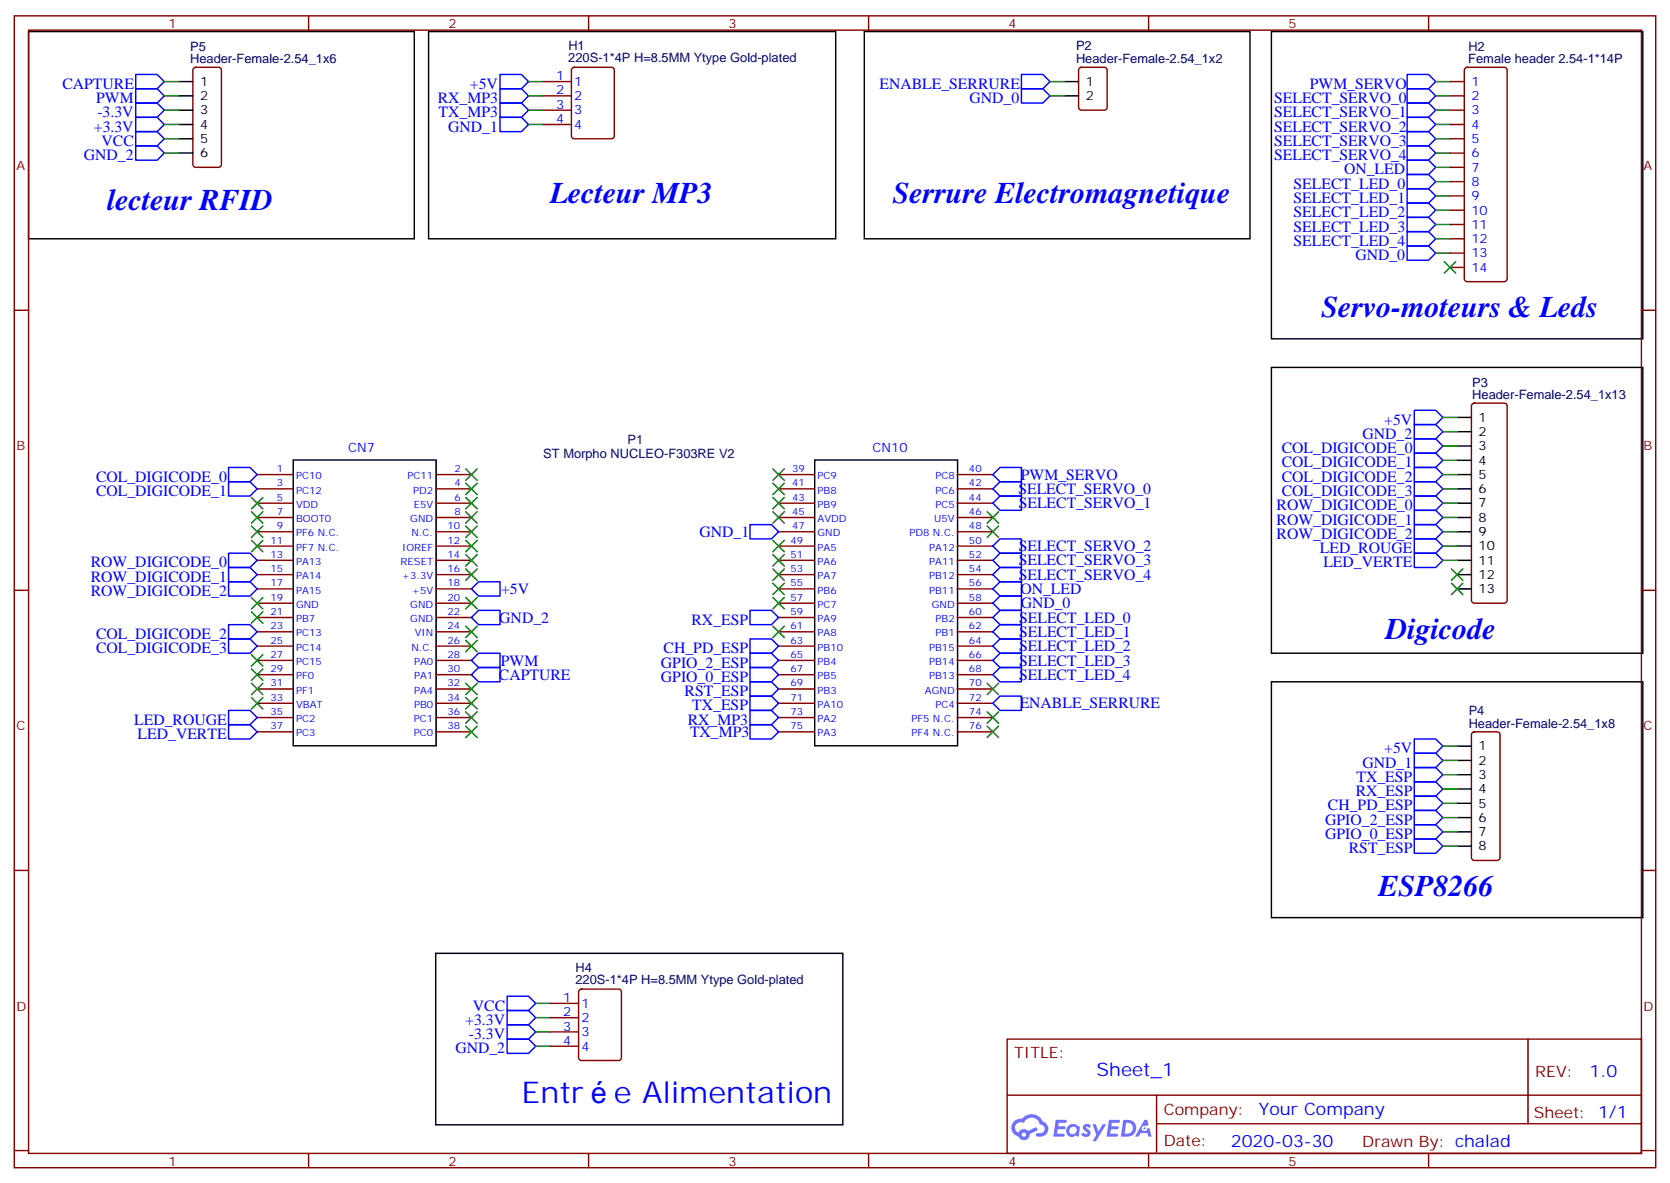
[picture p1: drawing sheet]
<svg xmlns="http://www.w3.org/2000/svg" width="412mm" height="292mm" viewBox="0 0 412 292" stroke-linecap="round" stroke-linejoin="round" font-family="sans-serif">
<path d="M7.1 7.8h95.2v51.1h-95.2zM105.8 7.8h100.6v51.1h-100.6zM213.4 7.8h95.3v51.1h-95.3zM314 7.8h91.7v75.8h-91.7zM314 90.7h91.7v70.6h-91.7zM314 168.3h91.7v58.2h-91.7zM107.6 235.3h100.5v42.4h-100.5z" fill="none" stroke="#000" stroke-width=".35"/>
<g fill="none" stroke="#870000" stroke-width=".35">
<path d="M3.5 3.9h405.4v284.4h-405.4zM7.1 7.4h398.2v277.3h-398.2zM76.2 3.9v3.5M145.3 3.9v3.5M214.5 3.9v3.5M283.6 3.9v3.5M352.8 3.9v3.5M3.5 76.6h3.6M405.3 76.6h3.6M3.5 145.7h3.6M405.3 145.7h3.6M3.5 214.9h3.6"/>
<path d="M405.3 214.9h3.6M248.7 256.5h156.6v28.2h-156.6zM377.3 256.5v20.9M248.7 270.4h156.5M285.6 277.4h119.6M285.6 270.4v14.1M3.5 284h3.6M76.2 284.7v3.6M145.3 284.7v3.6M214.5 284.7v3.6M283.6 284.7v3.6M352.8 284.7v3.6"/>
<path d="M405.3 284h3.6"/>
</g>
<g fill="#5487ff">
<path d="M267.7 277.7a1.22 1.22 0 0 1 1.7 .2l-.4 .6a.47 .47 0 0 0-.3-.4 .47 .47 0 0 0-.5 .2v.1a1.3 1.3 0 0 1 1 1.8 1.39 1.39 0 0 1-2.2-.1l.5-.6 .7 .5a.29 .29 0 0 0 .3-.3 .29 .29 0 0 0-.2-.3 1.04 1.04 0 0 1-.6-1.7z"/>
<path d="M260.7 276.4h2.4a.37 .37 0 0 1 .3 .4 .37 .37 0 0 1-.3 .4h-1.7l-.1 .8h1.5l.3 .4-.3 .4h-1.6l-.2 1.1h1.6a.36 .36 0 0 1 .3 .3 .36 .36 0 0 1-.3 .4h-2.5z"/>
<path d="M273.8 276.4h2.4a.37 .37 0 0 1 .4 .4 .37 .37 0 0 1-.4 .4h-1.6l-.2 .8h1.6l.3 .4-.4 .4h-1.6l-.1 1.1h1.5a.36 .36 0 0 1 .4 .3 .36 .36 0 0 1-.4 .4h-2.4z"/>
<path d="M282.6 276.4h.7l.3 1.3-.6 .3a.69 .69 0 0 0-1 .3 .69 .69 0 0 0 .4 .9 .69 .69 0 0 0 .9-.6l.5-.2 .6 2.2h-.8l-.2-.9h-1.8l-.5 .9h-.8z"/>
<path d="M269.8 277.5h.8l.6 1.8 1.1-1.8h.9l-2.6 4.2h-.8l.9-1.5z"/>
<path d="M277.4 276.4l-.6 4.2h1.3a2.11 2.11 0 0 0 2.5-2.1 2.11 2.11 0 0 0-2.5-2.1zM278.1 277.2a1.39 1.39 0 0 1 1.7 1.4 1.39 1.39 0 0 1-1.8 1.3h-.3z"/>
<path d="M263.7 278.1a1.47 1.47 0 0 0-.1 2.1 1.47 1.47 0 0 0 2.1 .1l.7 .3 .3-2.3-.2-.3h-.4a1.49 1.49 0 0 0-2.4 .1zM264.4 278.4a.92 .92 0 0 1 1.5 .5 .92 .92 0 0 1-1.3 1.1 .9 .9 0 0 1-.2-1.6z"/>
<path d="M250.4 276.8a2.18 2.18 0 0 0 1.1 3.7 1.44 1.44 0 0 0 1.6 .9 1.44 1.44 0 0 0 1.2-1.4l2-1-.5-.8-1.9 1a1.47 1.47 0 0 0-2.4 .4 1.39 1.39 0 0 1-.7-1.9 1.39 1.39 0 0 1 2-.5 2.12 2.12 0 0 1 2.2-1.3 2.12 2.12 0 0 1 1.9 1.7 1.07 1.07 0 0 1 1.1 1 1.07 1.07 0 0 1-1 1.1h-.7a.43 .43 0 0 0-.5 .4 .43 .43 0 0 0 .4 .5 1.98 1.98 0 0 0 2.5-1.2 1.98 1.98 0 0 0-1.2-2.6 2.98 2.98 0 0 0-5.1-.6l-1.1 .1zM252.3 280.1a.55 .55 0 0 1 1.1 0 .55 .55 0 0 1-1.1 0z"/>
<circle cx="282.6" cy="278.5" r=".26"/>
</g>
<g fill="none" stroke="#870000" stroke-width=".35">
<path d="M47.9 16.8l.4-.2h5.7a.71 .71 0 0 1 .7 .7v23.3a.76 .76 0 0 1-.7 .7h-5.7a.76 .76 0 0 1-.7-.7v-23.3zM141.3 16.8l.5-.2h9.2a.71 .71 0 0 1 .7 .7v16.2a.76 .76 0 0 1-.7 .8h-9.2a.76 .76 0 0 1-.7-.8v-16.2zM266.6 16.8l.5-.2h5.6a.71 .71 0 0 1 .7 .7v9.2a.76 .76 0 0 1-.7 .7h-5.6a.76 .76 0 0 1-.8-.7v-9.2zM361.8 16.8l.5-.2h9.2a.71 .71 0 0 1 .7 .7v51.5a.76 .76 0 0 1-.7 .7h-9.2a.76 .76 0 0 1-.7-.7v-51.5zM134.1 20.1h7M134.1 23.7h7M134.1 27.2h7M134.1 30.7h7M358.1 20.1h3.5M358.1 23.7h3.5M358.1 27.2h3.5M358.1 30.7h3.5"/>
<path d="M358.1 34.3h3.5M358.1 37.8h3.5M358.1 41.3h3.5M358.1 44.8h3.5M358.1 48.4h3.5M358.1 51.9h3.5M358.1 55.4h3.5M358.1 58.9h3.5M358.1 62.5h3.5M358.1 66h3.5M363.6 99.7l.5-.2h7.4a.71 .71 0 0 1 .7 .7v48a.76 .76 0 0 1-.7 .7h-7.4a.76 .76 0 0 1-.7-.7v-48zM63.5 117.2h8.8"/>
<path d="M107.6 117.2h8.8M192.3 117.2h8.8M236.4 117.2h8.8M63.5 120.7h8.8M63.5 124.2h8.8M63.5 127.7h8.8M63.5 131.3h8.8M63.5 134.8h8.8M63.5 138.3h8.8M107.6 120.7h8.8M107.6 124.2h8.8M107.6 127.7h8.8"/>
<path d="M107.6 131.3h8.8M107.6 134.8h8.8M107.6 138.3h8.8M192.3 120.7h8.8M192.3 124.2h8.8M192.3 127.7h8.8M192.3 131.3h8.8M192.3 134.8h8.8M192.3 138.3h8.8M236.4 120.7h8.8M236.4 124.2h8.8M236.4 127.7h8.8"/>
<path d="M236.4 131.3h8.8M236.4 134.8h8.8M236.4 138.3h8.8M63.5 141.9h8.8M63.5 145.4h8.8M63.5 148.9h8.8M63.5 152.4h8.8M63.5 156h8.8M63.5 159.5h8.8M107.6 141.9h8.8M107.6 145.4h8.8M107.6 148.9h8.8"/>
<path d="M107.6 152.4h8.8M107.6 156h8.8M107.6 159.5h8.8M192.3 141.9h8.8M192.3 145.4h8.8M192.3 148.9h8.8M192.3 152.4h8.8M192.3 156h8.8M192.3 159.5h8.8M236.4 141.9h8.8M236.4 145.4h8.8M236.4 148.9h8.8"/>
<path d="M236.4 152.4h8.8M236.4 156h8.8M236.4 159.5h8.8M63.5 163h8.8M63.5 166.5h8.8M63.5 170.1h8.8M63.5 173.6h8.8M63.5 177.1h8.8M107.6 163h8.8M107.6 166.5h8.8M107.6 170.1h8.8M107.6 173.6h8.8"/>
<path d="M107.6 177.1h8.8M192.3 163h8.8M192.3 166.5h8.8M192.3 170.1h8.8M192.3 173.6h8.8M192.3 177.1h8.8M236.4 163h8.8M236.4 166.5h8.8M236.4 170.1h8.8M236.4 173.6h8.8M236.4 177.1h8.8M63.5 180.7h8.8"/>
<path d="M107.6 180.7h8.8M192.3 180.7h8.8M236.4 180.7h8.8M363.6 180.9l.5-.2h5.6a.71 .71 0 0 1 .7 .7v30.3a.76 .76 0 0 1-.7 .7h-5.6a.76 .76 0 0 1-.7-.7v-30.3zM135.8 247.7h7.1M135.8 251.2h7.1M135.8 254.7h7.1M135.8 258.3h7.1M143.1 244.4l.5-.2h9.2a.71 .71 0 0 1 .7 .7v16.2a.76 .76 0 0 1-.7 .7h-9.2a.76 .76 0 0 1-.7-.7v-16.2z"/>
</g>
<g fill="none" stroke="#000" stroke-width=".35">
<path d="M44.1 20.1h3.5M44.1 23.7h3.5M44.1 27.2h3.5M44.1 30.7h3.5M44.1 34.3h3.5M44.1 37.8h3.5M262.8 20.1h3.5M262.8 23.7h3.5M72.4 113.5h35.3v70.6h-35.3zM201.2 113.5h35.3v70.6h-35.3zM359.8 103h3.6M359.8 106.6h3.6"/>
<path d="M359.8 110.1h3.6M359.8 113.6h3.6M359.8 117.2h3.6M359.8 120.7h3.6M359.8 124.2h3.6M359.8 127.7h3.6M359.8 131.3h3.6M359.8 134.8h3.6M359.8 138.3h3.6M359.8 141.9h3.6M359.8 145.4h3.6M359.8 184.2h3.6"/>
<path d="M359.8 187.7h3.6M359.8 191.2h3.6M359.8 194.8h3.6M359.8 198.3h3.6M359.8 201.8h3.6M359.8 205.4h3.6M359.8 208.9h3.6"/>
</g>
<g fill="none" stroke="#00f" stroke-width=".35">
<path d="M33.5 18.4h5.3l1.8 1.7-1.8 1.8h-5.3zM123.5 18.4h5.3l1.7 1.7-1.7 1.8h-5.3zM252.2 18.4h5.3l1.8 1.7-1.8 1.8h-5.3zM347.5 18.4h5.3l1.7 1.7-1.7 1.8h-5.3zM33.5 21.9h5.3l1.8 1.8-1.8 1.7h-5.3zM33.5 25.4h5.3l1.8 1.8-1.8 1.8h-5.3zM33.5 29h5.3l1.8 1.7-1.8 1.8h-5.3zM33.5 32.5h5.3l1.8 1.8-1.8 1.7h-5.3zM33.5 36h5.3l1.8 1.8-1.8 1.7h-5.3zM123.5 21.9h5.3l1.7 1.8-1.7 1.7h-5.3zM123.5 25.4h5.3l1.7 1.8-1.7 1.8h-5.3zM123.5 29h5.3l1.7 1.7-1.7 1.8h-5.3z"/>
<path d="M252.2 21.9h5.3l1.8 1.8-1.8 1.7h-5.3zM347.5 39.5h5.3l1.7 1.8-1.7 1.8h-5.3zM347.5 36h5.3l1.7 1.8-1.7 1.7h-5.3zM347.5 32.5h5.3l1.7 1.8-1.7 1.7h-5.3zM347.5 29h5.3l1.7 1.7-1.7 1.8h-5.3zM347.5 25.4h5.3l1.7 1.8-1.7 1.8h-5.3zM347.5 21.9h5.3l1.7 1.8-1.7 1.7h-5.3zM347.5 57.2h5.3l1.7 1.7-1.7 1.8h-5.3zM347.5 53.7h5.3l1.7 1.7-1.7 1.8h-5.3zM347.5 50.1h5.3l1.7 1.8-1.7 1.8h-5.3zM347.5 46.6h5.3l1.7 1.8-1.7 1.7h-5.3zM347.5 43.1h5.3l1.7 1.7-1.7 1.8h-5.3z"/>
<path d="M347.5 60.7h5.3l1.7 1.8-1.7 1.7h-5.3zM56.4 115.4h5.3l1.8 1.8-1.8 1.7h-5.3zM56.4 118.9h5.3l1.8 1.8-1.8 1.7h-5.3zM245.2 117.2l1.7-1.8h5.3v3.5h-5.3zM349.2 118.9h5.3l1.8 1.8-1.8 1.7h-5.3zM349.2 115.4h5.3l1.8 1.8-1.8 1.7h-5.3zM349.2 111.9h5.3l1.8 1.7-1.8 1.8h-5.3zM349.2 108.3h5.3l1.8 1.8-1.8 1.8h-5.3zM349.2 104.8h5.3l1.8 1.8-1.8 1.7h-5.3zM349.2 101.3h5.3l1.8 1.7-1.8 1.8h-5.3zM56.4 136.6h5.3l1.8 1.7-1.8 1.8h-5.3zM185.2 129.5h5.3l1.8 1.8-1.8 1.7h-5.3z"/>
<path d="M245.2 138.3l1.7-1.7h5.3v3.5h-5.3zM245.2 124.2l1.7-1.8h5.3v3.6h-5.3zM245.2 120.7l1.7-1.8h5.3v3.5h-5.3zM246.9 133h5.3v3.6h-5.3l-1.7-1.8zM349.2 136.6h5.3l1.8 1.7-1.8 1.8h-5.3zM349.2 133h5.3l1.8 1.8-1.8 1.8h-5.3zM349.2 129.5h5.3l1.8 1.8-1.8 1.7h-5.3zM349.2 126h5.3l1.8 1.7-1.8 1.8h-5.3zM349.2 122.4h5.3l1.8 1.8-1.8 1.8h-5.3zM56.4 157.7h5.3l1.8 1.8-1.8 1.8h-5.3zM56.4 140.1h5.3l1.8 1.8-1.8 1.7h-5.3zM56.4 143.6h5.3l1.8 1.8-1.8 1.7h-5.3z"/>
<path d="M56.4 154.2h5.3l1.8 1.8-1.8 1.7h-5.3zM116.4 145.4l1.8-1.8h5.3v3.5h-5.3zM118.2 150.7h5.3v3.5h-5.3l-1.8-1.8zM185.2 150.7h5.3l1.8 1.7-1.8 1.8h-5.3zM185.2 157.7h5.3l1.8 1.8-1.8 1.8h-5.3zM245.2 148.9l1.7-1.8h5.3v3.6h-5.3zM245.2 159.5l1.7-1.8h5.3v3.6h-5.3zM245.2 156l1.7-1.8h5.3v3.5h-5.3zM245.2 145.4l1.7-1.8h5.3v3.5h-5.3zM245.2 141.9l1.7-1.8h5.3v3.5h-5.3zM246.9 150.7h5.3v3.5h-5.3l-1.7-1.8zM56.4 175.4h5.3l1.8 1.7-1.8 1.8h-5.3z"/>
<path d="M56.4 178.9h5.3l1.8 1.8-1.8 1.7h-5.3zM116.4 163l1.8-1.7h5.3v3.5h-5.3zM116.4 166.5l1.8-1.7h5.3v3.5h-5.3zM185.2 175.4h5.3l1.8 1.7-1.8 1.8h-5.3zM185.2 178.9h5.3l1.8 1.8-1.8 1.7h-5.3zM185.2 171.8h5.3l1.8 1.8-1.8 1.8h-5.3zM185.2 168.3h5.3l1.8 1.8-1.8 1.7h-5.3zM185.2 164.8h5.3l1.8 1.7-1.8 1.8h-5.3zM185.2 161.3h5.3l1.8 1.7-1.8 1.8h-5.3zM245.2 166.5l1.7-1.7h5.3v3.5h-5.3zM245.2 163l1.7-1.7h5.3v3.5h-5.3zM245.2 173.6l1.7-1.8h5.3v3.6h-5.3z"/>
<path d="M349.2 196.5h5.3l1.8 1.8-1.8 1.8h-5.3zM349.2 182.4h5.3l1.8 1.8-1.8 1.7h-5.3zM349.2 185.9h5.3l1.8 1.8-1.8 1.8h-5.3zM349.2 189.5h5.3l1.8 1.7-1.8 1.8h-5.3zM349.2 193h5.3l1.8 1.8-1.8 1.7h-5.3zM349.2 207.1h5.3l1.8 1.8-1.8 1.7h-5.3zM349.2 203.6h5.3l1.8 1.8-1.8 1.7h-5.3zM349.2 200.1h5.3l1.8 1.7-1.8 1.8h-5.3zM125.2 256.5h5.3l1.8 1.8-1.8 1.7h-5.3zM125.2 253h5.3l1.8 1.7-1.8 1.8h-5.3zM125.2 249.4h5.3l1.8 1.8-1.8 1.8h-5.3zM125.2 245.9h5.3l1.8 1.8-1.8 1.7h-5.3z"/>
</g>
<g fill="none" stroke="#008700" stroke-width=".35">
<path d="M40.6 23.7h3.5M40.6 20.1h3.5M40.6 27.2h3.5M40.6 30.7h3.5M40.6 34.3h3.5M40.6 37.8h3.5M130.5 23.7h3.6M130.5 20.1h3.6M130.5 27.2h3.6M130.5 30.7h3.6M259.3 23.7h3.5M259.3 20.1h3.5"/>
<path d="M354.5 23.7h3.6M354.5 20.1h3.6M354.5 27.2h3.6M354.5 30.7h3.6M354.5 34.3h3.6M354.5 37.8h3.6M354.5 58.9h3.6M354.5 44.8h3.6M354.5 41.3h3.6M354.5 48.4h3.6M354.5 51.9h3.6M354.5 55.4h3.6"/>
<path d="M354.5 62.5h3.6M356.3 113.6h3.5M356.3 110.1h3.5M356.3 106.6h3.5M356.3 103h3.5M356.3 117.2h3.5M356.3 138.3h3.5M356.3 134.8h3.5M356.3 131.3h3.5M356.3 120.7h3.5M356.3 124.2h3.5M356.3 127.7h3.5"/>
<path d="M356.3 198.3h3.5M356.3 184.2h3.5M356.3 187.7h3.5M356.3 191.2h3.5M356.3 194.8h3.5M356.3 208.9h3.5M356.3 205.4h3.5M356.3 201.8h3.5M132.3 258.3h3.5M132.3 254.7h3.5M132.3 251.2h3.5M132.3 247.7h3.5"/>
</g>
<g fill="#000" stroke="#008700" stroke-width=".35">
<path d="M356.7 64.6l2.8 2.8zM359.5 64.6l-2.8 2.8z"/>
<path d="M115 115.7l2.8 2.9zM117.8 115.7l-2.8 2.9z"/>
<path d="M115 119.3l2.8 2.8zM117.8 119.3l-2.8 2.8z"/>
<path d="M190.9 115.7l2.8 2.9zM193.7 115.7l-2.8 2.9z"/>
<path d="M190.9 119.3l2.8 2.8zM193.7 119.3l-2.8 2.8z"/>
<path d="M62.1 126.3l2.8 2.9zM64.9 126.3l-2.8 2.9z"/>
<path d="M62.1 129.9l2.8 2.8zM64.9 129.9l-2.8 2.8z"/>
<path d="M62.1 133.4l2.8 2.8zM64.9 133.4l-2.8 2.8z"/>
<path d="M62.1 122.8l2.8 2.8zM62.1 125.6l2.8-2.8z"/>
<path d="M115 122.8l2.8 2.8zM117.8 122.8l-2.8 2.8z"/>
<path d="M115 126.3l2.8 2.9zM117.8 126.3l-2.8 2.9z"/>
<path d="M115 129.9l2.8 2.8zM117.8 129.9l-2.8 2.8z"/>
<path d="M115 133.4l2.8 2.8zM117.8 133.4l-2.8 2.8z"/>
<path d="M115 136.9l2.8 2.8zM117.8 136.9l-2.8 2.8z"/>
<path d="M190.9 126.3l2.8 2.9zM193.7 126.3l-2.8 2.9z"/>
<path d="M190.9 122.8l2.8 2.8zM193.7 122.8l-2.8 2.8z"/>
<path d="M190.9 133.4l2.8 2.8zM193.7 133.4l-2.8 2.8z"/>
<path d="M190.9 136.9l2.8 2.8zM193.7 136.9l-2.8 2.8z"/>
<path d="M243.8 126.3l2.8 2.9zM246.6 126.3l-2.8 2.9z"/>
<path d="M243.8 129.9l2.8 2.8zM246.6 129.9l-2.8 2.8z"/>
<path d="M62.1 151l2.8 2.8zM62.1 153.8l2.8-2.8z"/>
<path d="M62.1 147.5l2.8 2.8zM62.1 150.3l2.8-2.8z"/>
<path d="M115 140.4l2.8 2.9zM117.8 140.4l-2.8 2.9z"/>
<path d="M115 154.6l2.8 2.8zM117.8 154.6l-2.8 2.8z"/>
<path d="M115 158.1l2.8 2.8zM117.8 158.1l-2.8 2.8z"/>
<path d="M115 147.5l2.8 2.8zM117.8 147.5l-2.8 2.8z"/>
<path d="M190.9 154.6l2.8 2.8zM193.7 154.6l-2.8 2.8z"/>
<path d="M190.9 144l2.8 2.8zM193.7 144l-2.8 2.8z"/>
<path d="M190.9 140.4l2.8 2.9zM193.7 140.4l-2.8 2.9z"/>
<path d="M190.9 147.5l2.8 2.8zM193.7 147.5l-2.8 2.8z"/>
<path d="M358.4 144l2.8 2.8zM361.2 144l-2.8 2.8z"/>
<path d="M358.4 140.4l2.8 2.9zM361.2 140.4l-2.8 2.9z"/>
<path d="M62.1 165.1l2.8 2.9zM64.9 165.1l-2.8 2.9z"/>
<path d="M62.1 161.6l2.8 2.8zM62.1 164.4l2.8-2.8z"/>
<path d="M62.1 168.7l2.8 2.8zM64.9 168.7l-2.8 2.8z"/>
<path d="M62.1 172.2l2.8 2.8zM64.9 172.2l-2.8 2.8z"/>
<path d="M115 168.7l2.8 2.8zM117.8 168.7l-2.8 2.8z"/>
<path d="M115 175.7l2.8 2.8zM117.8 175.7l-2.8 2.8z"/>
<path d="M115 179.2l2.8 2.9zM117.8 179.2l-2.8 2.9z"/>
<path d="M115 172.2l2.8 2.8zM117.8 172.2l-2.8 2.8z"/>
<path d="M243.8 168.7l2.8 2.8zM246.6 168.7l-2.8 2.8z"/>
<path d="M243.8 179.2l2.8 2.9zM246.6 179.2l-2.8 2.9z"/>
<path d="M243.8 175.7l2.8 2.8zM246.6 175.7l-2.8 2.8z"/>
</g>
<g font-size="7.4" fill="#00f">
<text x="26.5" y="51.9">lecteur RFID</text>
<text x="135.8" y="50.1">Lecteur MP3</text>
<text x="220.5" y="50.1">Serrure Electromagnetique</text>
<text x="326.3" y="78.4">Servo-moteurs &amp; Leds</text>
<text x="342.2" y="157.7">Digicode</text>
<text x="340.4" y="221.2">ESP8266</text>
<text x="128.8" y="272.4">Entr</text>
<text x="151.6" y="272.4">e Alimentation</text>
</g>
<text font-size="4.6" fill="#00f" x="270.8" y="265.5">Sheet_1</text>
<g font-size="4.2" fill="#00f">
<text x="392.5" y="265.8">1.0</text>
<text x="310.9" y="275.3">Your Company</text>
<text x="304" y="283.1">2020-03-30</text>
</g>
<g font-size="3.9" fill="#00f">
<text x="15.4" y="21.9">CAPTURE</text>
<text x="116" y="21.9">+5V</text>
<text x="217.2" y="21.9">ENABLE_SERRURE</text>
<text x="323.4" y="21.9">PWM_SERVO</text>
<text x="23.7" y="25.4">PWM</text>
<text x="24.1" y="29">-3.3V</text>
<text x="108.1" y="25.4">RX_MP3</text>
<text x="108.3" y="29">TX_MP3</text>
<text x="239.4" y="25.4">GND_0</text>
<text x="314.6" y="29">SELECT_SERVO_1</text>
<text x="314.6" y="25.4">SELECT_SERVO_0</text>
<text x="23.2" y="32.5">+3.3V</text>
<text x="110.7" y="32.5">GND_1</text>
<text x="314.6" y="32.5">SELECT_SERVO_2</text>
<text x="20.7" y="39.5">GND_2</text>
<text x="25.1" y="36">VCC</text>
<text x="314.6" y="39.5">SELECT_SERVO_4</text>
<text x="314.6" y="36">SELECT_SERVO_3</text>
<text x="319.4" y="46.6">SELECT_LED_0</text>
<text x="331.9" y="43.1">ON_LED</text>
<text x="319.4" y="53.7">SELECT_LED_2</text>
<text x="319.4" y="50.1">SELECT_LED_1</text>
<text x="319.4" y="57.2">SELECT_LED_3</text>
<text x="319.4" y="60.7">SELECT_LED_4</text>
<text x="334.7" y="64.2">GND_0</text>
<text x="341.8" y="104.8">+5V</text>
<text x="316.5" y="111.9">COL_DIGICODE_0</text>
<text x="336.5" y="108.3">GND_2</text>
<text x="23.7" y="118.9">COL_DIGICODE_0</text>
<text x="252.1" y="118.4">PWM_SERVO</text>
<text x="316.5" y="118.9">COL_DIGICODE_2</text>
<text x="316.5" y="115.4">COL_DIGICODE_1</text>
<text x="23.7" y="122.4">COL_DIGICODE_1</text>
<text x="251.5" y="122">SELECT_SERVO_0</text>
<text x="251.6" y="125.5">SELECT_SERVO_1</text>
<text x="315.2" y="126">ROW_DIGICODE_0</text>
<text x="316.5" y="122.4">COL_DIGICODE_3</text>
<text x="315.2" y="129.5">ROW_DIGICODE_1</text>
<text x="172.8" y="132.5">GND_1</text>
<text x="251.6" y="136.1">SELECT_SERVO_2</text>
<text x="315.2" y="133">ROW_DIGICODE_2</text>
<text x="325.9" y="136.6">LED_ROUGE</text>
<text x="22.4" y="140.1">ROW_DIGICODE_0</text>
<text x="22.4" y="143.6">ROW_DIGICODE_1</text>
<text x="251.6" y="143.1">SELECT_SERVO_4</text>
<text x="251.6" y="139.6">SELECT_SERVO_3</text>
<text x="326.8" y="140.1">LED_VERTE</text>
<text x="22.4" y="147.1">ROW_DIGICODE_2</text>
<text x="123.7" y="146.6">+5V</text>
<text x="252" y="146.6">ON_LED</text>
<text x="123.3" y="153.7">GND_2</text>
<text x="170.7" y="154.2">RX_ESP</text>
<text x="251.7" y="153.7">SELECT_LED_0</text>
<text x="252.1" y="150.2">GND_0</text>
<text x="23.7" y="161.3">COL_DIGICODE_3</text>
<text x="23.7" y="157.7">COL_DIGICODE_2</text>
<text x="163.9" y="161.3">CH_PD_ESP</text>
<text x="251.7" y="160.8">SELECT_LED_2</text>
<text x="251.7" y="157.2">SELECT_LED_1</text>
<text x="123.2" y="167.8">CAPTURE</text>
<text x="123.7" y="164.3">PWM</text>
<text x="163.2" y="164.8">GPIO_2_ESP</text>
<text x="251.7" y="167.8">SELECT_LED_4</text>
<text x="251.7" y="164.3">SELECT_LED_3</text>
<text x="163.2" y="168.3">GPIO_0_ESP</text>
<text x="169" y="171.8">RST_ESP</text>
<text x="33.1" y="178.9">LED_ROUGE</text>
<text x="169.9" y="178.9">RX_MP3</text>
<text x="170.9" y="175.4">TX_ESP</text>
<text x="251.8" y="174.9">ENABLE_SERRURE</text>
<text x="34" y="182.4">LED_VERTE</text>
<text x="170.4" y="181.9">TX_MP3</text>
<text x="341.8" y="185.9">+5V</text>
<text x="336.5" y="189.5">GND_1</text>
<text x="334.8" y="196.5">RX_ESP</text>
<text x="335" y="193">TX_ESP</text>
<text x="327.3" y="203.6">GPIO_2_ESP</text>
<text x="327.9" y="200.1">CH_PD_ESP</text>
<text x="327.3" y="207.1">GPIO_0_ESP</text>
<text x="333.1" y="210.6">RST_ESP</text>
<text x="116.8" y="249.4">VCC</text>
<text x="114.9" y="253">+3.3V</text>
<text x="115.8" y="256.5">-3.3V</text>
<text x="112.4" y="260">GND_2</text>
</g>
<g font-size="3.9" fill="#800">
<text x="250.5" y="261.1">TITLE:</text>
<text x="379.1" y="265.8">REV:</text>
<text x="287.4" y="275.3">Company:</text>
<text x="378.7" y="275.9">Sheet: 1/1</text>
<text x="287.4" y="283">Date:</text>
<text x="336.4" y="283.1">Drawn By: chalad</text>
</g>
<g font-size="3.2" fill="#800">
<text x="41.6" y="6.9">1</text>
<text x="110.8" y="6.9">2</text>
<text x="179.9" y="6.9">3</text>
<text x="249.1" y="6.9">4</text>
<text x="318.2" y="6.9">5</text>
<text x="4.1" y="42">A</text>
<text x="405.9" y="42">A</text>
<text x="4.1" y="111.2">B</text>
<text x="405.9" y="111.2">B</text>
<text x="4.1" y="180.3">C</text>
<text x="405.9" y="180.3">C</text>
<text x="4.1" y="249.4">D</text>
<text x="405.9" y="249.4">D</text>
<text x="41.6" y="287.7">1</text>
<text x="110.8" y="287.7">2</text>
<text x="179.9" y="287.7">3</text>
<text x="249.1" y="287.7">4</text>
<text x="318.2" y="287.7">5</text>
</g>
<g font-size="3.2" fill="#000080">
<text x="46.9" y="15.6">Header-Female-2.54_1x6</text>
<text x="47" y="12.5">P5</text>
<text x="140.3" y="15.3">220S-1*4P H=8.5MM Ytype Gold-plated</text>
<text x="140.3" y="12.3">H1</text>
<text x="265.7" y="15.6">Header-Female-2.54_1x2</text>
<text x="265.7" y="12.3">P2</text>
<text x="362.6" y="15.6">Female header 2.54-1*14P</text>
<text x="362.6" y="12.5">H2</text>
<text x="363.6" y="95.4">P3</text>
<text x="363.6" y="98.5">Header-Female-2.54_1x13</text>
<text x="134.2" y="113.1">ST Morpho NUCLEO-F303RE V2</text>
<text x="155" y="109.6">P1</text>
<text x="362.7" y="179.6">Header-Female-2.54_1x8</text>
<text x="362.7" y="176.6">P4</text>
<text x="142.1" y="239.9">H4</text>
<text x="142.1" y="242.9">220S-1*4P H=8.5MM Ytype Gold-plated</text>
</g>
<g font-size="3.2">
<text x="49.4" y="21.2">1</text>
<text x="268.1" y="21.2">1</text>
<text x="49.4" y="24.7">2</text>
<text x="49.4" y="28.3">3</text>
<text x="268.1" y="24.7">2</text>
<text x="49.4" y="31.8">4</text>
<text x="49.4" y="35.3">5</text>
<text x="49.4" y="38.8">6</text>
<text x="365.1" y="104.1">1</text>
<text x="365.1" y="107.6">2</text>
<text x="365.1" y="111.2">3</text>
<text x="365.1" y="114.7">4</text>
<text x="365.1" y="118.2">5</text>
<text x="365.1" y="121.7">6</text>
<text x="365.1" y="125.3">7</text>
<text x="365.1" y="128.8">8</text>
<text x="365.1" y="132.3">9</text>
<text x="365.1" y="135.9">10</text>
<text x="365.1" y="139.4">11</text>
<text x="365.1" y="142.9">12</text>
<text x="365.1" y="146.4">13</text>
<text x="365.1" y="185.2">1</text>
<text x="365.1" y="188.8">2</text>
<text x="365.1" y="192.3">3</text>
<text x="365.1" y="195.8">4</text>
<text x="365.1" y="199.4">5</text>
<text x="365.1" y="202.9">6</text>
<text x="365.1" y="206.4">7</text>
<text x="365.1" y="209.9">8</text>
</g>
<g font-size="3.2" fill="#00f">
<text x="137.3" y="19.8">1</text>
<text x="137.3" y="23.3">2</text>
<text x="141.8" y="21.2">1</text>
<text x="363.4" y="21.2">1</text>
<text x="137.3" y="26.8">3</text>
<text x="141.8" y="24.7">2</text>
<text x="141.8" y="28.3">3</text>
<text x="363.4" y="24.7">2</text>
<text x="363.4" y="28.3">3</text>
<text x="137.3" y="30.4">4</text>
<text x="141.8" y="31.8">4</text>
<text x="363.4" y="31.8">4</text>
<text x="363.4" y="35.3">5</text>
<text x="363.4" y="38.8">6</text>
<text x="363.4" y="42.4">7</text>
<text x="363.4" y="45.9">8</text>
<text x="363.4" y="49.4">9</text>
<text x="363.4" y="53">10</text>
<text x="363.4" y="56.5">11</text>
<text x="363.4" y="60">12</text>
<text x="363.4" y="63.5">13</text>
<text x="363.4" y="67.1">14</text>
<text x="86" y="111.6">CN7</text>
<text x="215.5" y="111.7">CN10</text>
<text x="139.1" y="247.3">1</text>
<text x="139.1" y="250.9">2</text>
<text x="143.6" y="248.7">1</text>
<text x="139.1" y="254.4">3</text>
<text x="139.1" y="257.9">4</text>
<text x="143.6" y="252.3">2</text>
<text x="143.6" y="255.8">3</text>
<text x="143.6" y="259.3">4</text>
</g>
<g font-size="2.5" fill="#00f">
<text x="68.4" y="116.5">1</text>
<text x="73.1" y="118.3">PC10</text>
<text x="100.6" y="118.3">PC11</text>
<text x="112.3" y="116.5">2</text>
<text x="195.6" y="116.5">39</text>
<text x="201.9" y="118.3">PC9</text>
<text x="231" y="118.3">PC8</text>
<text x="239.3" y="116.5">40</text>
<text x="68.4" y="120.1">3</text>
<text x="68.4" y="123.6">5</text>
<text x="73.1" y="121.8">PC12</text>
<text x="73.1" y="125.4">VDD</text>
<text x="102" y="121.8">PD2</text>
<text x="102.2" y="125.4">E5V</text>
<text x="112.3" y="120.1">4</text>
<text x="112.3" y="123.6">6</text>
<text x="195.6" y="120.1">41</text>
<text x="195.6" y="123.6">43</text>
<text x="201.9" y="121.8">PB8</text>
<text x="201.9" y="125.4">PB9</text>
<text x="231" y="121.8">PC6</text>
<text x="231" y="125.4">PC5</text>
<text x="239.3" y="120.1">42</text>
<text x="239.3" y="123.6">44</text>
<text x="68.4" y="127.1">7</text>
<text x="68.4" y="130.7">9</text>
<text x="73.1" y="128.9">BOOT0</text>
<text x="101.3" y="128.9">GND</text>
<text x="110.5" y="130.7">10</text>
<text x="112.3" y="127.1">8</text>
<text x="195.6" y="127.1">45</text>
<text x="195.6" y="130.7">47</text>
<text x="201.9" y="128.9">AVDD</text>
<text x="230.7" y="128.9">U5V</text>
<text x="239.3" y="127.1">46</text>
<text x="239.3" y="130.7">48</text>
<text x="66.8" y="134.2">11</text>
<text x="66.8" y="137.7">13</text>
<text x="73.1" y="132.4">PF6 N.C.</text>
<text x="73.1" y="135.9">PF7 N.C.</text>
<text x="99.3" y="135.9">IOREF</text>
<text x="101.6" y="132.4">N.C.</text>
<text x="110.5" y="134.2">12</text>
<text x="110.5" y="137.7">14</text>
<text x="195.2" y="134.2">49</text>
<text x="195.2" y="137.7">51</text>
<text x="201.9" y="132.4">GND</text>
<text x="201.9" y="135.9">PA5</text>
<text x="224.6" y="132.4">PD8 N.C.</text>
<text x="229.4" y="135.9">PA12</text>
<text x="239.3" y="134.2">50</text>
<text x="239.3" y="137.7">52</text>
<text x="66.8" y="141.2">15</text>
<text x="73.1" y="139.5">PA13</text>
<text x="73.1" y="143">PA14</text>
<text x="98.9" y="139.5">RESET</text>
<text x="99.2" y="143">+3.3V</text>
<text x="110.5" y="141.2">16</text>
<text x="195.2" y="141.2">53</text>
<text x="201.9" y="139.5">PA6</text>
<text x="201.9" y="143">PA7</text>
<text x="229.4" y="143">PB12</text>
<text x="229.4" y="139.5">PA11</text>
<text x="239.3" y="141.2">54</text>
<text x="66.8" y="144.8">17</text>
<text x="66.8" y="148.3">19</text>
<text x="73.1" y="146.5">PA15</text>
<text x="101.7" y="146.5">+5V</text>
<text x="110.5" y="144.8">18</text>
<text x="110.5" y="148.3">20</text>
<text x="195.2" y="144.8">55</text>
<text x="195.2" y="148.3">57</text>
<text x="201.9" y="146.5">PB6</text>
<text x="229.4" y="146.5">PB11</text>
<text x="239.3" y="144.8">56</text>
<text x="239.3" y="148.3">58</text>
<text x="66.8" y="151.8">21</text>
<text x="66.8" y="155.3">23</text>
<text x="73.1" y="150.1">GND</text>
<text x="73.1" y="153.6">PB7</text>
<text x="101.3" y="150.1">GND</text>
<text x="101.3" y="153.6">GND</text>
<text x="110.5" y="151.8">22</text>
<text x="110.5" y="155.3">24</text>
<text x="195.2" y="151.8">59</text>
<text x="195.2" y="155.3">61</text>
<text x="201.9" y="150.1">PC7</text>
<text x="201.9" y="153.6">PA9</text>
<text x="230.1" y="150.1">GND</text>
<text x="231" y="153.6">PB2</text>
<text x="239.3" y="151.8">60</text>
<text x="239.3" y="155.3">62</text>
<text x="66.8" y="158.9">25</text>
<text x="73.1" y="157.1">PC13</text>
<text x="73.1" y="160.6">PC14</text>
<text x="101.6" y="160.6">N.C.</text>
<text x="102.4" y="157.1">VIN</text>
<text x="110.5" y="158.9">26</text>
<text x="195.2" y="158.9">63</text>
<text x="201.9" y="157.1">PA8</text>
<text x="201.9" y="160.6">PB10</text>
<text x="229.4" y="160.6">PB15</text>
<text x="231" y="157.1">PB1</text>
<text x="239.3" y="158.9">64</text>
<text x="66.8" y="162.4">27</text>
<text x="66.8" y="165.9">29</text>
<text x="73.1" y="164.2">PC15</text>
<text x="73.1" y="167.7">PF0</text>
<text x="102.2" y="164.2">PA0</text>
<text x="102.2" y="167.7">PA1</text>
<text x="110.5" y="162.4">28</text>
<text x="110.5" y="165.9">30</text>
<text x="195.2" y="162.4">65</text>
<text x="195.2" y="165.9">67</text>
<text x="201.9" y="164.2">PB4</text>
<text x="201.9" y="167.7">PB5</text>
<text x="229.4" y="164.2">PB14</text>
<text x="229.4" y="167.7">PB13</text>
<text x="239.3" y="162.4">66</text>
<text x="239.3" y="165.9">68</text>
<text x="66.8" y="169.5">31</text>
<text x="66.8" y="173">33</text>
<text x="73.1" y="171.2">PF1</text>
<text x="102.2" y="171.2">PA4</text>
<text x="110.5" y="169.5">32</text>
<text x="110.5" y="173">34</text>
<text x="195.2" y="169.5">69</text>
<text x="195.2" y="173">71</text>
<text x="201.9" y="171.2">PB3</text>
<text x="228.4" y="171.2">AGND</text>
<text x="239.3" y="169.5">70</text>
<text x="239.3" y="173">72</text>
<text x="66.8" y="176.5">35</text>
<text x="73.1" y="174.7">VBAT</text>
<text x="73.1" y="178.3">PC2</text>
<text x="102.2" y="178.3">PC1</text>
<text x="102.2" y="174.7">PB0</text>
<text x="110.5" y="176.5">36</text>
<text x="195.2" y="176.5">73</text>
<text x="201.9" y="174.7">PA10</text>
<text x="201.9" y="178.3">PA2</text>
<text x="225.1" y="178.3">PF5 N.C.</text>
<text x="231" y="174.7">PC4</text>
<text x="239.3" y="176.5">74</text>
<text x="66.8" y="180">37</text>
<text x="73.1" y="181.8">PC3</text>
<text x="102.2" y="181.8">PC0</text>
<text x="110.5" y="180">38</text>
<text x="195.2" y="180">75</text>
<text x="201.9" y="181.8">PA3</text>
<text x="225.1" y="181.8">PF4 N.C.</text>
<text x="239.3" y="180">76</text>
</g>
</svg>
